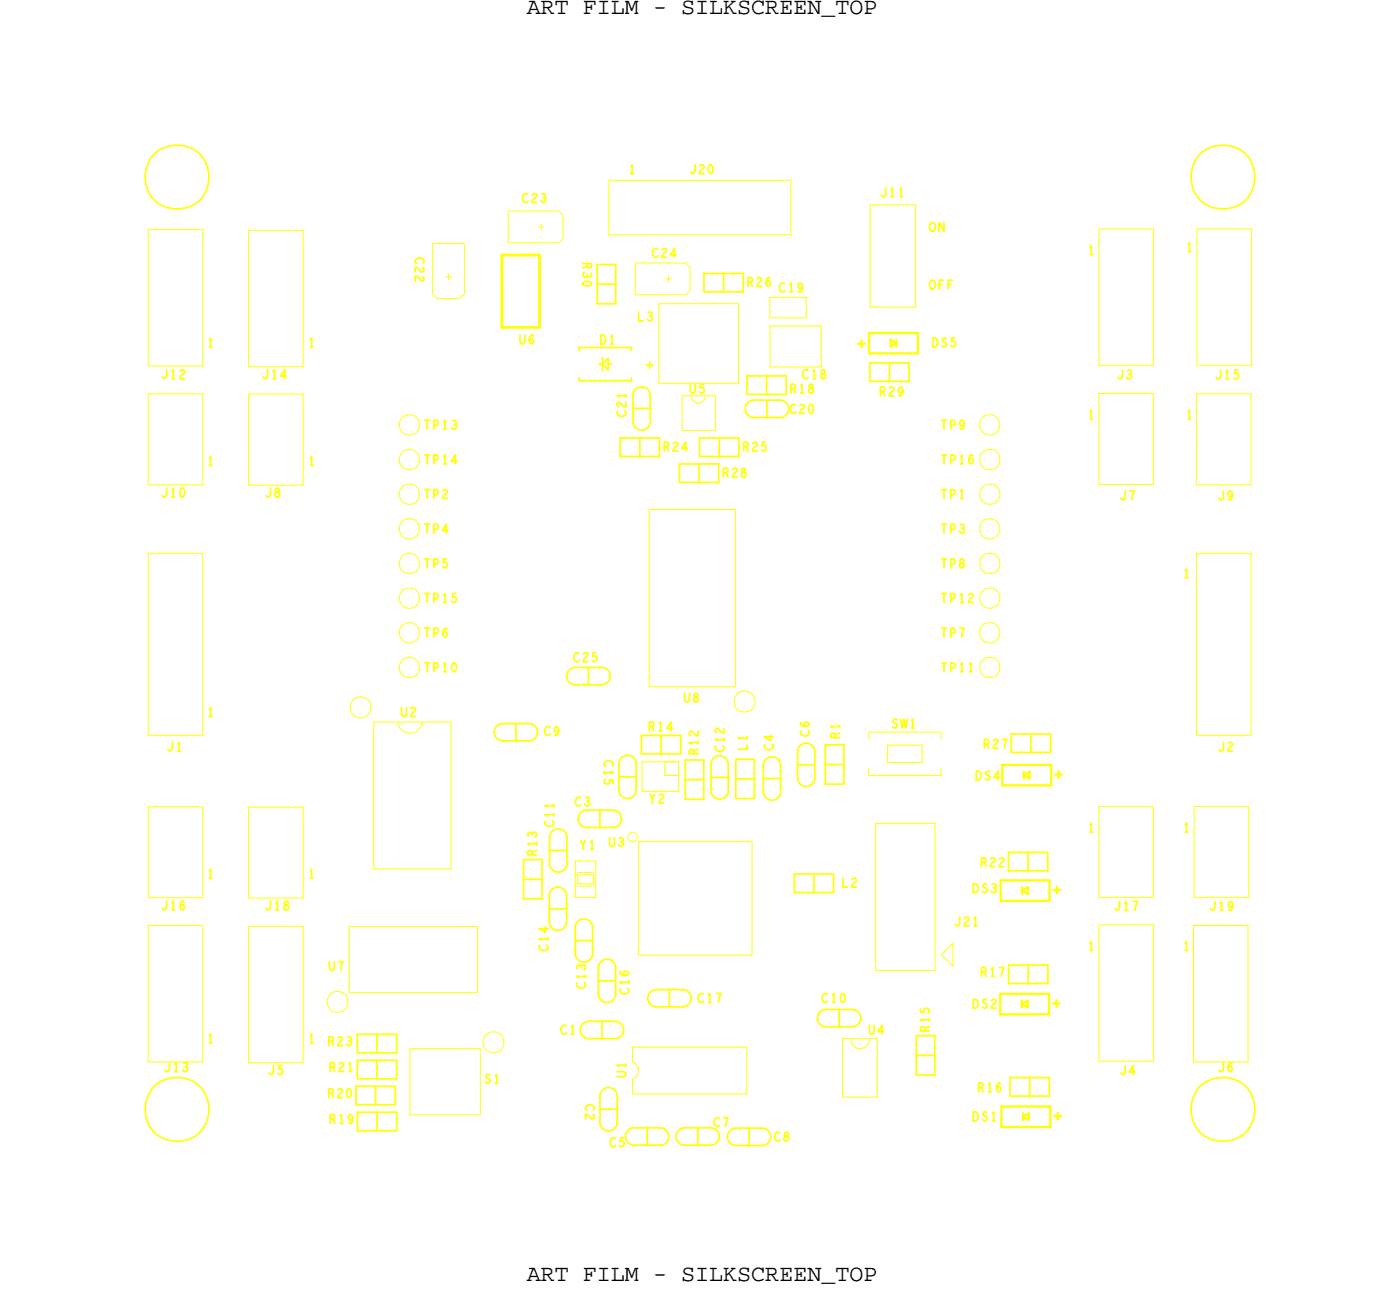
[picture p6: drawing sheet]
<svg xmlns="http://www.w3.org/2000/svg" width="123mm" height="114mm" viewBox="0 0 123 114" stroke-linecap="round" stroke-linejoin="round" font-family="sans-serif">
<!-- layer: Components -->
<g fill="none" stroke="#ff0" stroke-width=".09">
<path d="M44.7 18.6v2.8zM44.7 18.6h4.4zM47.4 20h.1zM47.5 20h.4zM47.6 19.7v.5zM49.1 18.6l.4 .3zM49.5 18.9v2.1zM53.6 15.9h16v4.8h-16zM76.5 18h4v9h-4zM13 20.2h4.8v12h-4.8zM13 34.6h4.8v8h-4.8zM21.9 34.7h4.8v8h-4.8z"/>
<path d="M21.9 20.3h4.8v12h-4.8zM38.1 21.4h2.8zM38.1 21.4v4.5zM38.1 25.9l.3 .3zM38.4 26.2h2.1zM39.2 24.3h.5zM39.5 24.2v.4zM39.5 24.1v.1zM40.9 25.9l-.4 .3zM40.9 21.4v4.5zM44.7 21.4h4.4zM49.5 21l-.4 .4z"/>
<path d="M55.9 23.1v2.8zM55.9 23.1h4.4zM55.9 25.9h4.4zM58 26.7h7v7h-7zM58.5 24.5h.2zM58.7 24.5h.4zM58.8 24.3v.5zM60 34.8h3zM60 34.8v3.1zM60 37.9h3zM60.3 23.1l.4 .4zM60.7 25.5l-.4 .4z"/>
<path d="M60.7 23.5v2zM60.8 34.9l.2 .4 .4 .2 .5-.2 .1-.4M63 34.8v3.1zM67.7 26.2h3.2v1.8h-3.2zM67.7 28.7h4.5v3.6h-4.5zM96.7 34.6h4.8v8h-4.8zM96.7 20.1h4.8v12h-4.8zM105.2 34.6h4.8v8h-4.8zM105.3 20.1h4.8v12h-4.8zM13 48.7h4.8v16h-4.8zM57.1 44.8v15.6zM57.1 44.8h7.6z"/>
<path d="M64.7 44.8v15.6zM105.2 48.7h4.8v16h-4.8zM13 71h4.8v8h-4.8zM21.9 71h4.8v8h-4.8zM32.9 63.5h6.8v12.9h-6.8zM35 63.5a1.06 1.06 0 0 0 1.1 1 1.06 1.06 0 0 0 1-1M50.6 75.7h1.8v3.2h-1.8zM50.8 76.9h1.4v.8h-1.4zM50.8 76.7h1.4zM50.8 77.9h1.4zM56.2 74v10zM56.2 74h10z"/>
<path d="M56.5 67h3.2v2.6h-3.2zM57.1 60.4h7.6zM58.5 67h1.2v1.2h-1.2zM66.2 74v10zM76.4 68.2h6.4zM76.4 64.4h6.4zM76.4 67.6v.6zM76.4 64.4v.6zM77 72.4h5.2v13h-5.2zM78.1 65.5h3v1.6h-3zM82.8 67.6v.6zM82.8 64.4v.6z"/>
<path d="M96.7 70.9h4.8v8h-4.8zM105 70.9h4.8v8h-4.8zM13 81.4h4.8v12h-4.8zM21.9 81.5h4.8v12h-4.8zM30.7 81.5h11.3v5.8h-11.3zM36.1 92.2h6.2v5.9h-6.2zM55.6 93.4a.81 .81 0 0 1 .6 .8 .81 .81 0 0 1-.6 .7M55.6 92.1v1.3zM55.6 96.2h10.1zM55.6 94.9v1.3zM55.6 92.1h10.1zM56.2 84h10z"/>
<path d="M65.7 92.1v4.1zM74.1 91.4h3.1v5.1h-3.1zM74.9 91.4a.81 .81 0 0 0 .8 .8 .81 .81 0 0 0 .8-.8M82.8 84l1 1zM82.8 84l1-1zM83.8 83v2zM96.7 81.3h4.8v12h-4.8zM105 81.4h4.8v12h-4.8z"/>
<circle cx="36" cy="37.4" r=".89"/>
<circle cx="87.1" cy="37.4" r=".89"/>
<circle cx="36" cy="49.6" r=".89"/>
<circle cx="36" cy="43.5" r=".89"/>
<circle cx="36" cy="52.6" r=".89"/>
<circle cx="36" cy="40.4" r=".89"/>
<circle cx="36" cy="55.7" r=".89"/>
<circle cx="36" cy="46.5" r=".89"/>
<circle cx="36" cy="58.7" r=".89"/>
<circle cx="87.1" cy="46.5" r=".89"/>
<circle cx="87.1" cy="52.6" r=".89"/>
<circle cx="87.1" cy="58.7" r=".89"/>
<circle cx="87.1" cy="43.5" r=".89"/>
<circle cx="87.1" cy="55.7" r=".89"/>
<circle cx="87.1" cy="40.4" r=".89"/>
<circle cx="87.1" cy="49.6" r=".89"/>
<circle cx="55.7" cy="73.6" r=".42"/>
<circle cx="65.5" cy="61.7" r=".92"/>
</g>
<path d="M44.2 28.8h3.3zM44.2 22.4h3.3zM44.2 22.4v6.4zM47.5 22.4v6.4z" fill="none" stroke="#ff0" stroke-width=".25"/>
<g fill="none" stroke="#ff0" stroke-width=".15">
<path d="M50.9 30.6v.2zM50.9 33.5h4.6zM50.9 33.2v.3zM50.9 30.6h4.6zM52.5 26.7h1.7zM52.5 23.3v3.4zM52.5 23.3h1.7zM52.6 25h1.5zM52.7 32h.3zM53 31.4v1.2zM53 32l.5 .5zM53.5 32h.3z"/>
<path d="M53.5 31.5v1zM53.5 31.5l-.5 .5zM54.2 23.3v3.4zM54.6 38.5h3.4zM54.6 38.5v1.7zM55.5 30.6v.2zM55.5 33.2v.3zM55.7 34.8v2.3zM55.7 37.1a.76 .76 0 0 0 .7 .7 .76 .76 0 0 0 .8-.7M55.7 34.8v-.1a.76 .76 0 0 1 .8-.7 .76 .76 0 0 1 .7 .8M55.7 35.9h1.5zM56.3 38.6v1.5z"/>
<path d="M56.8 32.1h.6zM57.1 31.8v.6zM57.2 34.8v2.3zM58 38.5v1.7zM61.5 38.5h3.5zM61.5 38.5v1.7zM61.9 24h3.5zM61.9 24v1.7zM61.9 25.7h3.5zM63.3 38.6v1.5zM63.7 24.2v1.4zM65.7 34.7h3.5z"/>
<path d="M65.7 33.1v1.6zM65.7 33.1h3.5zM66.3 36.7h2.3zM66.3 35.2h2.3zM66.3 35.2a.76 .76 0 0 0-.7 .8 .76 .76 0 0 0 .7 .7M67.4 33.2v1.4zM67.5 35.2v1.5zM68.6 35.2h.1a.76 .76 0 0 1 .7 .8 .76 .76 0 0 1-.8 .7M69.2 33.1v1.6zM76.5 31.9h3.5zM76.5 31.9v1.6zM76.5 33.5h3.5z"/>
<path d="M78.2 32v1.4zM80 31.9v1.6zM50.6 58.7h2.3zM50.6 58.7a.76 .76 0 0 0-.7 .8 .76 .76 0 0 0 .7 .7M51.8 58.8v1.4zM52.9 58.7h.1a.76 .76 0 0 1 .7 .8 .76 .76 0 0 1-.8 .7M54.6 40.2h3.4zM59.8 40.8v1.6zM59.8 42.4h3.4zM59.8 40.8h3.4zM61.5 40.9v1.4zM61.5 40.2h3.5z"/>
<path d="M44.2 65.2h2.3zM44.2 63.6h2.3zM44.2 63.6a.76 .76 0 0 0-.7 .8 .76 .76 0 0 0 .7 .8M45.4 63.7v1.4zM46.1 79.1h1.6zM46.1 75.6v3.5zM46.2 77.3h1.4zM46.5 63.6l.1 .1a.76 .76 0 0 1 .7 .8 .76 .76 0 0 1-.8 .7M47.7 75.6v3.5zM48.3 78.8v2.3zM48.3 78.8v-.1a.76 .76 0 0 1 .8-.7 .76 .76 0 0 1 .7 .8M48.3 73.7v2.3z"/>
<path d="M48.3 76a.76 .76 0 0 0 .8 .7 .76 .76 0 0 0 .8-.7M48.3 73.7l.1-.1a.76 .76 0 0 1 .8-.7 .76 .76 0 0 1 .7 .8M48.4 79.9h1.4zM48.4 74.8h1.4zM49.8 78.8v2.3zM49.9 73.7v2.3zM50.6 60.2h2.3zM51.6 72.8h2.3zM51.6 71.3h2.3zM51.6 71.3a.76 .76 0 0 0-.7 .7 .76 .76 0 0 0 .7 .8M52.8 71.3v1.4zM53.9 71.3h.1a.76 .76 0 0 1 .7 .8 .76 .76 0 0 1-.8 .7"/>
<path d="M54.4 67.2v-.1a.76 .76 0 0 1 .9-.7 .76 .76 0 0 1 .7 .8M54.4 67.2v2.3zM54.4 69.5a.76 .76 0 0 0 .8 .7 .76 .76 0 0 0 .8-.7M54.5 68.3h1.4zM56 67.2v2.3zM56.4 64.7h3.5zM56.4 64.7v1.6zM56.4 66.3h3.5zM58.1 64.8v1.4zM59.9 64.7v1.6zM60.3 70.3h1.6zM60.3 66.9v3.4z"/>
<path d="M60.3 66.9h1.6zM60.4 68.6h1.4zM61.9 66.9v3.4zM62.5 67.2v-.1a.76 .76 0 0 1 .8-.6 .76 .76 0 0 1 .8 .7M62.5 67.2v2.3zM62.5 69.5a.76 .76 0 0 0 .8 .8 .76 .76 0 0 0 .8-.8M62.6 68.4h1.4zM64.1 67.2v2.3zM64.7 66.8h1.7zM64.7 70.2h1.7zM64.7 66.8v3.4zM64.8 68.5h1.5z"/>
<path d="M66.4 66.8v3.4zM67.1 67.3v-.1a.76 .76 0 0 1 .9-.6 .76 .76 0 0 1 .7 .7M67.1 67.3v2.3zM67.1 69.6a.76 .76 0 0 0 .8 .8 .76 .76 0 0 0 .8-.8M67.2 68.5h1.4zM68.7 67.3v2.3zM69.9 76.9h3.4zM69.9 76.9v1.6zM69.9 78.5h3.4zM70.2 66.1v2.3zM70.2 68.4a.76 .76 0 0 0 .7 .8 .76 .76 0 0 0 .8-.8M70.2 66.1v-.1a.76 .76 0 0 1 .8-.6 .76 .76 0 0 1 .7 .7"/>
<path d="M70.2 67.3h1.4zM71.6 77v1.4zM71.7 66.1v2.3zM72.6 69h1.6zM72.6 65.5v3.5zM72.6 65.5h1.6zM72.7 67.2h1.4zM73.3 76.9v1.6zM74.2 65.5v3.5zM88.7 75h3.5zM88.7 76.6h3.5zM89 66.2h3.4z"/>
<path d="M89 64.6h3.4zM90.4 75.1v1.4zM90.7 64.7v1.4zM92.2 75v1.6zM92.4 64.6v1.6zM31.3 95.5h3.5zM31.3 97.2h3.5zM31.3 95.5v1.7zM31.4 92.6h3.5zM31.4 91v1.6zM31.4 91h3.5zM31.4 93.3h3.5z"/>
<path d="M31.4 94.9h3.5zM31.4 93.3v1.6zM31.4 97.8h3.5zM31.4 99.5h3.5zM31.4 97.8v1.7zM33 95.7v1.4zM33.2 91.1v1.4zM33.2 93.4v1.4zM33.2 97.9v1.5zM34.8 95.5v1.7zM34.9 91v1.6zM34.9 93.3v1.6z"/>
<path d="M34.9 97.8v1.7zM48.3 81.1a.76 .76 0 0 0 .8 .7 .76 .76 0 0 0 .7-.7M50.6 81.6v-.1a.76 .76 0 0 1 .8-.7 .76 .76 0 0 1 .7 .8M50.6 81.6v2.3zM50.6 83.9a.76 .76 0 0 0 .8 .7 .76 .76 0 0 0 .7-.7M50.7 82.7h1.4zM51.8 89.8h2.3zM51.8 91.4h2.3zM51.8 89.8a.76 .76 0 0 0-.8 .8 .76 .76 0 0 0 .8 .8M52.1 81.6v2.3zM52.6 85.1v-.1a.76 .76 0 0 1 .8-.6 .76 .76 0 0 1 .8 .7M52.6 85.1v2.3z"/>
<path d="M52.6 87.4a.76 .76 0 0 0 .8 .8 .76 .76 0 0 0 .8-.8M52.7 86.3h1.4zM52.8 96.4v2.3zM52.8 98.7a.76 .76 0 0 0 .7 .8 .76 .76 0 0 0 .8-.8M52.8 96.4v-.1a.76 .76 0 0 1 .8-.6 .76 .76 0 0 1 .7 .7M52.8 97.6h1.4zM53 89.9v1.4zM54.1 89.8h.1a.76 .76 0 0 1 .7 .8 .76 .76 0 0 1-.8 .8M54.2 85.1v2.3zM54.3 96.4v2.3zM55.8 99.2h2.3zM55.8 99.2a.76 .76 0 0 0-.8 .8 .76 .76 0 0 0 .8 .7"/>
<path d="M56.9 99.3v1.4zM57.7 87h2.3zM57.7 88.6h2.3zM57.7 87a.76 .76 0 0 0-.7 .8 .76 .76 0 0 0 .7 .8M58.1 99.2h.1a.76 .76 0 0 1 .6 .8 .76 .76 0 0 1-.7 .7M58.9 87.1v1.4zM60 87h.1a.76 .76 0 0 1 .7 .9 .76 .76 0 0 1-.8 .7M60.2 99.2h2.3zM60.2 99.2a.76 .76 0 0 0-.7 .8 .76 .76 0 0 0 .7 .7M61.4 99.3v1.4zM62.5 99.2h.1a.76 .76 0 0 1 .7 .8 .76 .76 0 0 1-.8 .7M64.7 99.2a.76 .76 0 0 0-.7 .8 .76 .76 0 0 0 .7 .8"/>
<path d="M64.7 99.2h2.3zM65.9 99.3v1.4zM67 99.2h.1a.76 .76 0 0 1 .7 .8 .76 .76 0 0 1-.8 .8M72.7 90.3h2.3zM72.7 88.8h2.3zM72.7 88.8a.76 .76 0 0 0-.8 .8 .76 .76 0 0 0 .8 .7M73.8 88.8v1.5zM75 88.8a.76 .76 0 0 1 .7 .8 .76 .76 0 0 1-.7 .7M80.6 94.6h1.6zM80.6 91.1v3.5zM80.7 92.8h1.4zM82.2 91.1v3.5z"/>
<path d="M88.7 86.5h3.5zM88.7 84.9v1.6zM88.7 84.9h3.5zM88.9 94.8h3.4zM88.9 96.4h3.4zM88.9 94.8v1.6zM90.4 85v1.4zM90.6 94.9v1.4zM92.2 84.9v1.6zM92.3 94.8v1.6zM55.8 100.7h2.3zM60.2 100.7h2.3z"/>
<path d="M64.7 100.8h2.3z"/>
<circle cx="15.6" cy="15.6" r="2.82"/>
<circle cx="107.6" cy="15.6" r="2.82"/>
<circle cx="15.6" cy="97.6" r="2.82"/>
<circle cx="107.6" cy="97.6" r="2.82"/>
</g>
<g fill="none" stroke="#ff0" stroke-width=".2">
<path d="M75.5 30.2h.6zM75.8 29.9v.6zM76.4 29.3h3.2zM76.4 29.3v1.8zM76.4 31.1h4.3zM78.3 29.9v.6zM78.3 29.9l.5 .3zM78.3 30.5l.5-.3zM78.8 29.9v.6zM79.5 29.3h1.2zM80.7 29.3v1.8zM88 77.4h4.3z"/>
<path d="M88 77.4v1.8zM88 79.2h1.2zM88.2 67.3h4.3zM88.2 67.3v1.8zM88.2 69.1h1.2zM89.2 79.2h3.1zM89.3 69.1h3.2zM89.9 78.3l.5-.3zM89.9 78v.6zM89.9 78.3l.5 .3zM90.1 68.2l.5-.3zM90.1 67.9v.6z"/>
<path d="M90.1 68.2l.5 .3zM90.4 78v.6zM90.6 67.9v.6zM92.3 77.4v1.8zM92.5 67.3v1.8zM92.7 78.3h.6zM92.8 68.1h.6zM93 78v.6zM93.1 67.8v.6zM88 87.4h4.3zM88 87.4v1.8zM88 89.2h1.2z"/>
<path d="M88.1 97.3h4.3zM88.1 97.3v1.8zM88.1 99.1h1.2zM89.1 89.2h3.2zM89.2 99.1h3.2zM89.9 88.3l.5-.3zM89.9 88v.6zM89.9 88.3l.5 .3zM90 98.2l.5-.3zM90 97.9v.6zM90 98.2l.5 .3zM90.4 88v.6z"/>
<path d="M90.5 97.9v.6zM92.3 87.4v1.8zM92.4 97.3v1.8zM92.6 88.3h.6zM92.7 98.2h.6zM92.9 88v.6zM93 97.9v.6z"/>
</g>
<!-- layer: All Others -->
<g fill="none" stroke="#ff0" stroke-width=".09">
<circle cx="31.7" cy="62.2" r=".92"/>
<circle cx="29.7" cy="88.1" r=".92"/>
<circle cx="43.4" cy="91.7" r=".92"/>
</g>
<g font-size="2.1">
<text x="46.3" y="1.2">ART FILM - SILKSCREEN_TOP</text>
<text x="46.3" y="112.7">ART FILM - SILKSCREEN_TOP</text>
</g>
<g font-size="1.3" fill="#ff0">
<text x="45.9" y="17.8">C23</text>
<text x="55.3" y="15.3">1</text>
<text x="60.7" y="15.3">J20</text>
<text x="77.4" y="17.3">J11</text>
<text x="36.5" y="22.6" transform="rotate(90 36.5 22.6)">C22</text>
<text x="51.3" y="23.1" transform="rotate(90 51.3 23.1)">R30</text>
<text x="57.3" y="22.6">C24</text>
<text x="81.7" y="20.4">ON</text>
<text x="95.7" y="22.4">1</text>
<text x="104.3" y="22.1">1</text>
<text x="56.1" y="28.2">L3</text>
<text x="65.7" y="25.2">R26</text>
<text x="68.5" y="25.7">C19</text>
<text x="81.7" y="25.4">OFF</text>
<text x="14.2" y="33.3">J12</text>
<text x="18.2" y="30.5">1</text>
<text x="23.1" y="33.3">J14</text>
<text x="27.1" y="30.5">1</text>
<text x="45.7" y="30.3">U6</text>
<text x="52.8" y="30.3">D1</text>
<text x="60.7" y="34.6">U5</text>
<text x="69.5" y="34.6">R18</text>
<text x="70.6" y="33.3">C18</text>
<text x="77.4" y="34.8">R29</text>
<text x="82" y="30.5">DS5</text>
<text x="98.2" y="33.3">J3</text>
<text x="106.9" y="33.3">J15</text>
<text x="18.2" y="40.9">1</text>
<text x="27.1" y="40.9">1</text>
<text x="37.3" y="37.8">TP13</text>
<text x="37.3" y="40.8">TP14</text>
<text x="55.1" y="36.7" transform="rotate(-90 55.1 36.7)">C21</text>
<text x="58.3" y="39.7">R24</text>
<text x="63.5" y="42">R28</text>
<text x="65.3" y="39.7">R25</text>
<text x="69.5" y="36.4">C20</text>
<text x="82.7" y="37.8">TP9</text>
<text x="82.7" y="40.8">TP16</text>
<text x="95.7" y="36.9">1</text>
<text x="104.3" y="36.9">1</text>
<text x="14.2" y="43.7">J10</text>
<text x="23.3" y="43.7">J8</text>
<text x="37.3" y="43.8">TP2</text>
<text x="37.3" y="46.9">TP4</text>
<text x="82.7" y="43.8">TP1</text>
<text x="82.7" y="46.9">TP3</text>
<text x="98.5" y="44">J7</text>
<text x="107.1" y="44">J9</text>
<text x="37.3" y="49.9">TP5</text>
<text x="37.3" y="53">TP15</text>
<text x="82.7" y="49.9">TP8</text>
<text x="82.7" y="53">TP12</text>
<text x="104.1" y="50.8">1</text>
<text x="37.3" y="56">TP6</text>
<text x="37.3" y="59.1">TP10</text>
<text x="50.4" y="58.2">C25</text>
<text x="82.7" y="56">TP7</text>
<text x="82.7" y="59.1">TP11</text>
<text x="18.2" y="63">1</text>
<text x="35.3" y="63">U2</text>
<text x="47.9" y="64.7">C9</text>
<text x="57" y="64.3">R14</text>
<text x="60.1" y="61.8">U8</text>
<text x="65.7" y="66" transform="rotate(-90 65.7 66)">L1</text>
<text x="68" y="66" transform="rotate(-90 68 66)">C4</text>
<text x="71.2" y="64.8" transform="rotate(-90 71.2 64.8)">C6</text>
<text x="73.9" y="65" transform="rotate(-90 73.9 65)">R1</text>
<text x="78.4" y="64">SW1</text>
<text x="86.5" y="65.8">R27</text>
<text x="14.7" y="66.1">J1</text>
<text x="50.6" y="70.9">C3</text>
<text x="53.1" y="66.9" transform="rotate(90 53.1 66.9)">C15</text>
<text x="57.1" y="70.6">Y2</text>
<text x="61.4" y="66.4" transform="rotate(-90 61.4 66.4)">R12</text>
<text x="63.7" y="66.1" transform="rotate(-90 63.7 66.1)">C12</text>
<text x="85.8" y="68.6">DS4</text>
<text x="107.1" y="66.1">J2</text>
<text x="18.2" y="77.2">1</text>
<text x="27.1" y="77.2">1</text>
<text x="47.2" y="75.3" transform="rotate(-90 47.2 75.3)">R13</text>
<text x="48.7" y="72.7" transform="rotate(-90 48.7 72.7)">C11</text>
<text x="51" y="74.7">Y1</text>
<text x="53.5" y="74.5">U3</text>
<text x="86.2" y="76.2">R22</text>
<text x="95.7" y="73.2">1</text>
<text x="104.1" y="73.2">1</text>
<text x="14.2" y="80">J16</text>
<text x="23.3" y="80">J18</text>
<text x="48.2" y="83.7" transform="rotate(-90 48.2 83.7)">C14</text>
<text x="74" y="78">L2</text>
<text x="83.9" y="81.4">J21</text>
<text x="85.5" y="78.5">DS3</text>
<text x="95.7" y="83.6">1</text>
<text x="98" y="80.1">J17</text>
<text x="104.1" y="83.6">1</text>
<text x="106.4" y="80.1">J19</text>
<text x="28.9" y="85.4">U7</text>
<text x="51.5" y="87" transform="rotate(-90 51.5 87)">C13</text>
<text x="55.3" y="87.5" transform="rotate(-90 55.3 87.5)">C16</text>
<text x="61.3" y="88.2">C17</text>
<text x="72.3" y="88.2">C10</text>
<text x="85.5" y="88.7">DS2</text>
<text x="86.2" y="85.9">R17</text>
<text x="14.4" y="94.3">J13</text>
<text x="18.2" y="91.7">1</text>
<text x="23.6" y="94.5">J5</text>
<text x="27.1" y="91.7">1</text>
<text x="28.8" y="92">R23</text>
<text x="29" y="94.2">R21</text>
<text x="42.6" y="95.3">S1</text>
<text x="49.3" y="91">C1</text>
<text x="55.1" y="94.8" transform="rotate(-90 55.1 94.8)">U1</text>
<text x="76.4" y="91">U4</text>
<text x="81.8" y="90.8" transform="rotate(-90 81.8 90.8)">R15</text>
<text x="98.5" y="94.5">J4</text>
<text x="107.1" y="94.3">J6</text>
<text x="28.8" y="96.6">R20</text>
<text x="29" y="98.8">R19</text>
<text x="51.5" y="97.1" transform="rotate(90 51.5 97.1)">C2</text>
<text x="53.6" y="100.9">C5</text>
<text x="62.8" y="99.1">C7</text>
<text x="68.1" y="100.4">C8</text>
<text x="85.5" y="98.6">DS1</text>
<text x="86" y="96">R16</text>
</g>
</svg>
